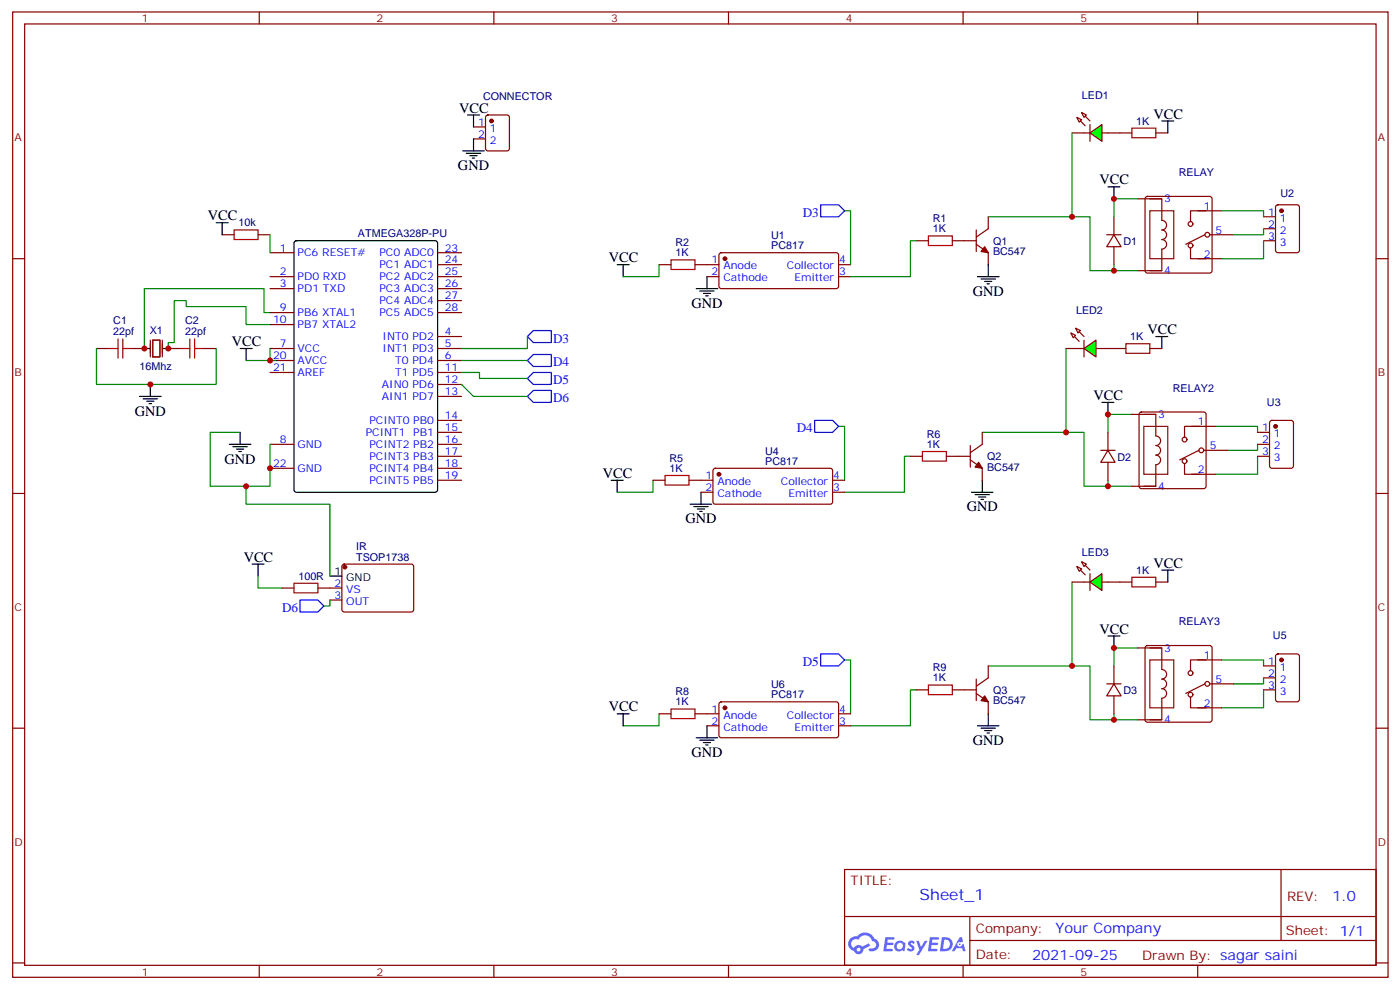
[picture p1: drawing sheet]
<svg xmlns="http://www.w3.org/2000/svg" width="413mm" height="292mm" viewBox="0 0 413 292" stroke-linecap="round" stroke-linejoin="round" font-family="sans-serif">
<g fill="none" stroke="#870000" stroke-width=".35">
<path d="M3.7 3.5h405.4v284.4h-405.4zM7.3 7.1h398.3v277.2h-398.3zM76.4 3.5v3.6M145.6 3.5v3.6M214.7 3.5v3.6M283.8 3.5v3.6M353 3.5v3.6M3.7 76.2h3.6M405.6 76.2h3.5M3.7 145.3h3.6M405.6 145.3h3.5M3.7 214.5h3.6"/>
<path d="M405.6 214.5h3.5M248.9 256.1h156.7v28.2h-156.7zM377.5 256.1l.1 20.9M249 270h156.4M285.8 277h119.6M285.8 270v14.1M3.7 283.6h3.6M76.4 284.3v3.6M145.6 284.3v3.6M214.7 284.3v3.6M283.8 284.3v3.6M353 284.3v3.6"/>
<path d="M405.6 283.6h3.5"/>
</g>
<g fill="#5487ff">
<path d="M267.9 277.3a1.22 1.22 0 0 1 1.7 .3l-.4 .5a.47 .47 0 0 0-.3-.4 .47 .47 0 0 0-.5 .2l.2 .3a1.14 1.14 0 0 1 .7 1.7 1.14 1.14 0 0 1-1.9 0l-.2-.2 .5-.5 .7 .4a.29 .29 0 0 0 .4-.3 .29 .29 0 0 0-.3-.3 1.04 1.04 0 0 1-.6-1.7z"/>
<path d="M260.9 276h2.4l.3 .2-.1 .5-1.9 .1-.1 .8h1.5l.4 .4-.4 .4h-1.6l-.2 1.1h1.8l.1 .3-.1 .3-2.7 .1z"/>
<path d="M274.1 276h2.3l.3 .2-.1 .5-1.8 .1-.1 .8h1.5l.3 .4-.4 .4h-1.5l-.2 1.1h1.7l.2 .3-.2 .3-2.6 .1z"/>
<path d="M282.8 276.1h.7l.3 1.2-.6 .3a.69 .69 0 0 0-1 .3 .69 .69 0 0 0 .5 1 .69 .69 0 0 0 .8-.7l.5-.2 .6 2.2h-.8l-.2-.9h-1.8l-.4 .9h-.9z"/>
<path d="M270 277.1h.8l.6 1.8 1.1-1.8h.9l-2.5 4.2h-.9l.9-1.5z"/>
<path d="M277.6 276.1l-.6 4.1h1.4a2.11 2.11 0 0 0 2.4-2.1 2.11 2.11 0 0 0-2.5-2zM278.3 276.8a1.39 1.39 0 0 1 1.7 1.4 1.39 1.39 0 0 1-1.8 1.3h-.3z"/>
<path d="M263.9 277.7a1.54 1.54 0 0 0-.1 2.1 1.54 1.54 0 0 0 2.2 .2l.6 .2 .3-2.3-.2-.2-.4-.1a1.49 1.49 0 0 0-2.4 .1zM264.2 278.7a.94 .94 0 0 1 1.8 0 .94 .94 0 0 1-1.8 0z"/>
<path d="M250.6 276.4a2.18 2.18 0 0 0 1.1 3.7 1.44 1.44 0 0 0 1.6 1 1.44 1.44 0 0 0 1.2-1.5l2-1-.4-.8-2 1a1.47 1.47 0 0 0-2.4 .4 1.39 1.39 0 0 1-.7-1.9 1.39 1.39 0 0 1 2-.5 2.12 2.12 0 0 1 2.2-1.3 2.12 2.12 0 0 1 1.9 1.7 1.14 1.14 0 0 1 1.1 1.4 1.14 1.14 0 0 1-1.7 .8 .43 .43 0 0 0-.5 .3 .43 .43 0 0 0 .4 .5 1.98 1.98 0 0 0 2.5-1.2 1.98 1.98 0 0 0-1.2-2.5 3.1 3.1 0 0 0-5.3-.7l-.8 .1zM252.5 279.7a.55 .55 0 0 1 1.1 0 .55 .55 0 0 1-1.1 0z"/>
<circle cx="282.8" cy="278.1" r=".26"/>
</g>
<g fill="none" stroke="#870000" stroke-width=".35">
<path d="M317.4 34.6l1.4 .7-.7 .7zM318.8 33.2l1.4 .7-.7 .7zM319.5 39.2h1.7M321.2 36.7v4.9M324.8 39.2h1.7M330.1 39.2h3.5M340.6 39.2h3.6M335.4 58.6h7M337.7 58.1l.5-.2h18.3l.5 .2 .2 .5v21.1l-.2 .5-.5 .2h-18.3l-.5-.2-.2-.5v-21.1zM338.9 58.6h3.5v6.3a1.41 1.41 0 0 1 1.4 1.4 1.41 1.41 0 0 1-1.4 1.4 1.41 1.41 0 0 1 1.4 1.4 1.41 1.41 0 0 1-1.4 1.5 1.41 1.41 0 0 1 1.4 1.4 1.41 1.41 0 0 1-1.4 1.4v6.3h-3.5M194.2 78h3.6M204.8 78h7.1"/>
<path d="M212.1 74.6l.5-.2 34.1 .1 .5 .6-.1 9.5-.6 .4h-34.2l-.4-.7v-9.2zM247.2 78h3.5M270.1 70.9h3.5M280.7 70.9h7M287.7 72l3.6 2.4v3.6M287.7 67.7v6.4M291.3 63.9v3.5l-3.6 2.4M326.2 69.1h4.2M328.3 69.1l2.1 3.6h-4.2zM328.3 63.9v5.2M328.3 72.7v5.3M335.4 79.7h7"/>
<path d="M350.9 73v3.2h4.6M353 62.1h7M353 76.2h7M355.1 69.1l-5.6 2.9M355.5 62.1h-4.6v3.2M356.5 69.1h7.1M372.4 70.9h3.5M372.4 63.9h3.5M372.4 67.4h3.5M376.2 60.5l.4-.2h5.7l.6 .5 .1 12.9-.5 .7h-5.9l-.6-.4-.1-13zM208.4 81.5h3.5M247.2 81.5h3.5"/>
<circle cx="350.9" cy="66" r=".71"/>
<circle cx="350.9" cy="72.3" r=".71"/>
<circle cx="355.8" cy="69.1" r=".71"/>
</g>
<g fill="#870000" stroke="#870000" stroke-width=".35">
<path d="M290.2 72.7l1.1 1.7-2.2-.3z"/>
<path d="M318.4 35.6l1.4 1.4z"/>
<path d="M319.8 34.2l1.4 1.4z"/>
<circle cx="213.6" cy="76.2" r=".53"/>
<circle cx="377.7" cy="62.1" r=".53"/>
</g>
<path d="M333.6 37.7h7v2.9h-7zM197.8 76.6h7v2.8h-7zM273.6 69.5h7.1v2.8h-7.1z" fill="none" stroke="#a10000" stroke-width=".35"/>
<g fill="none" stroke="#000" stroke-width=".35">
<path d="M326.5 55h3.6M328.3 55v3.6M181.9 78h3.5M183.7 78v3.5M291.3 78v3.5M205.2 85h6.3M206.2 85.7h4.3M207.3 86.4h2.1M208 87.1h.7M208.4 81.5v3.5M288.1 81.5h6.3M289.1 82.2h4.3"/>
<path d="M290.2 82.9h2.1M290.9 83.6h.7"/>
</g>
<path d="M335.4 58.6h-7.1v5.3M194.2 78v3.5h-10.5M248.9 62.1h1.8v15.9M270.1 70.9h-1.8v10.6h-17.6M291.3 63.9h29.9v15.8h7.1M328.3 78v1.7h7.1M360 62.1h12.4v1.8M372.4 67.4v1.7h-8.8M372.4 70.9v5.3h-12.4" fill="none" stroke="#008700" stroke-width=".35"/>
<path d="M338.9 62.1h7v14.1h-7z" fill="none" stroke="#870f00" stroke-width=".35"/>
<path d="M241.9 60.3h5.3l1.7 1.8-1.7 1.8h-5.3z" fill="none" stroke="#00f" stroke-width=".35"/>
<path d="M321.2 39.2l3.6-2.5v4.9z" fill="#0f0" stroke="#870000" stroke-width=".35"/>
<path d="M315.9 39.2h3.6M326.5 39.2h3.6M315.6 98.1l1.4 .7-.7 .7zM317 96.7l1.4 .7-.7 .7zM317.7 102.7h1.8M319.5 100.2v4.9M323 102.7h1.8" fill="none" stroke="#870000" stroke-width=".35"/>
<path d="M342.4 35.6h3.5M344.2 35.6v3.6M340.6 99.1h3.6M342.4 99.1v3.6" fill="none" stroke="#000" stroke-width=".35"/>
<path d="M315.9 39.2v24.7M314.2 102.7v24.7" fill="none" stroke="#008700" stroke-width=".35"/>
<g fill="#870000" stroke="#870000" stroke-width=".35">
<path d="M316.7 99.1l1.4 1.4z"/>
<path d="M318.1 97.7l1.4 1.4z"/>
</g>
<path d="M319.5 102.7l3.5-2.5v4.9z" fill="#0f0" stroke="#870000" stroke-width=".35"/>
<g fill="none" stroke="#870000" stroke-width=".35">
<path d="M314.2 102.7h3.5M324.8 102.7h7M338.9 102.7h3.5M210.3 138.1l.5-.2 34.2 .1 .4 .6-.1 9.5-.6 .4h-34.2l-.4-.7v-9.2zM268.3 134.4h3.6M278.9 134.4h7.1M286 135.5l3.5 2.4v3.6M286 131.2v6.4M289.5 127.4v3.5l-3.5 2.4M324.4 132.6h4.2M326.5 132.6l2.1 3.6h-4.2zM326.5 127.4v5.2"/>
<path d="M326.5 136.2v5.3M333.6 122.1h7M335.9 121.6l.5-.2h18.4l.5 .2 .2 .5v21.1l-.3 .5-.4 .2h-18.4l-.5-.2-.2-.5v-21.1zM337.1 122.1h3.5v6.3a1.41 1.41 0 0 1 1.5 1.4 1.41 1.41 0 0 1-1.5 1.4 1.41 1.41 0 0 1 1.5 1.4 1.41 1.41 0 0 1-1.5 1.5 1.41 1.41 0 0 1 1.5 1.4 1.41 1.41 0 0 1-1.5 1.4v6.3h-3.5M349.1 136.5v3.2h4.6M351.2 125.6h7.1M351.2 139.7h7.1M353.3 132.6l-5.6 2.9M353.7 125.6h-4.6v3.2M354.8 132.6h7M370.6 127.4h3.6M370.6 130.9h3.6"/>
<path d="M370.6 134.4h3.6M374.4 124l.5-.2h5.6l.7 .5v12.9l-.5 .7h-5.8l-.7-.4v-13zM192.5 141.5h3.5M203.1 141.5h7M206.6 145h3.5M245.4 141.5h3.5M245.4 145h3.5M333.6 143.2h7M317.4 166.9l1.4 .7-.7 .7zM318.8 165.5l1.4 .7-.7 .7zM319.5 171.4h1.7M321.2 169v4.9"/>
<path d="M324.8 171.4h1.7"/>
<circle cx="349.1" cy="135.8" r=".71"/>
<circle cx="349.1" cy="129.5" r=".71"/>
<circle cx="354" cy="132.6" r=".71"/>
</g>
<path d="M247.2 125.6h1.7v15.9M268.3 134.4h-1.7v10.6h-17.7M289.5 127.4h30v15.8h7M333.6 122.1h-7.1v5.3M358.3 125.6h12.3v1.8M370.6 134.4v5.3h-12.3M370.6 130.9v1.7h-8.8M192.5 141.5v3.5h-10.6M326.5 141.5v1.7h7.1M315.9 171.4v24.7" fill="none" stroke="#008700" stroke-width=".35"/>
<g fill="#870000" stroke="#870000" stroke-width=".35">
<path d="M288.4 136.2l1.1 1.7-2.1-.3z"/>
<path d="M318.4 167.9l1.4 1.4z"/>
<path d="M319.8 166.5l1.4 1.4z"/>
<circle cx="375.9" cy="125.6" r=".53"/>
<circle cx="211.9" cy="139.7" r=".53"/>
</g>
<path d="M240.1 123.8h5.3l1.8 1.8-1.8 1.8h-5.3z" fill="none" stroke="#00f" stroke-width=".35"/>
<g fill="none" stroke="#000" stroke-width=".35">
<path d="M324.8 118.5h3.5M326.5 118.5v3.6M180.1 141.5h3.6M181.9 141.5v3.5M203.4 148.5h6.4M204.5 149.2h4.2M205.5 149.9h2.1M206.2 150.6h.7M206.6 145v3.5M286.3 145h6.4M287.4 145.7h4.2M288.4 146.4h2.1"/>
<path d="M289.1 147.1h.7M289.5 141.5v3.5M342.4 167.9h3.5M344.2 167.9v3.5"/>
</g>
<path d="M337.1 125.6h7.1v14.1h-7.1z" fill="none" stroke="#870f00" stroke-width=".35"/>
<path d="M331.8 101.2h7.1v2.9h-7.1zM271.9 133h7v2.8h-7zM196 140.1h7.1v2.8h-7.1z" fill="none" stroke="#a10000" stroke-width=".35"/>
<path d="M321.2 171.4l3.6-2.4v4.9z" fill="#0f0" stroke="#870000" stroke-width=".35"/>
<g fill="none" stroke="#870000" stroke-width=".35">
<path d="M139.6 37.4h3.5M143.3 34.1l.5-.2h5.6l.7 .4v9.4l-.4 .7h-5.9l-.7-.4v-9.4zM139.6 40.9h3.5M65.5 69.1h3.5M76.1 69.1h3.5M79.6 74.4h7M129 74.4h7M129 78h7M79.6 81.5h7M79.6 85h7M79.6 92.1h7M79.6 95.6h7"/>
<path d="M129 81.5h7M129 85h7M129 99.1h7M129 92.1h7M129 88.5h7M28.4 102.7h3.6M39 102.7h3.5M49.6 102.7h3.5M60.2 102.7h3.5M79.6 102.7h7M79.6 106.2h7M79.6 109.7h7"/>
<path d="M129 102.7h7M129 106.2h7M129 109.7h7M129 113.2h7M129 116.8h7M79.6 130.9h7M79.6 137.9h7M129 130.9h7M129 123.8h7M129 127.4h7M129 134.4h7M129 137.9h7"/>
<path d="M129 141.5h7M83.1 173.2h3.5M93.7 173.2h7.1M97.2 176.7h3.6M101 166.4l.5-.2h20l.4 .7v12.9l-.7 .5-20-.1-.4-.6v-12.7zM315.9 171.4h3.6M326.5 171.4h7.1M340.6 171.4h3.6M291.3 196.1v3.6l-3.6 2.4M328.3 196.1v5.3M335.4 190.9h7M337.7 190.4l.5-.3h18.3l.5 .3 .2 .5v21.1l-.2 .5-.5 .2h-18.3l-.5-.2-.2-.5v-21.1z"/>
<path d="M338.9 190.9h3.5v6.3a1.41 1.41 0 0 1 1.4 1.4 1.41 1.41 0 0 1-1.4 1.4 1.41 1.41 0 0 1 1.4 1.4 1.41 1.41 0 0 1-1.4 1.4 1.41 1.41 0 0 1 1.4 1.5 1.41 1.41 0 0 1-1.4 1.4v6.3h-3.5M353 194.4h7M355.5 194.4h-4.6v3.2M372.4 196.1h3.5M372.4 199.7h3.5M376.2 192.8l.4-.2h5.7l.6 .4 .1 13-.5 .7h-5.9l-.6-.4-.1-13zM194.2 210.3h3.6M204.8 210.3h7.1M208.4 213.8h3.5M212.1 206.9l.5-.2 34.1 .1 .5 .6-.1 9.5-.6 .4-34.2-.1-.4-.6v-9.2zM247.2 210.3h3.5M247.2 213.8h3.5"/>
<path d="M270.1 203.2h3.5M280.7 203.2h7M287.7 204.3l3.6 2.4v3.6M287.7 200v6.4M326.2 201.4h4.2M328.3 201.4l2.1 3.6h-4.2zM328.3 205v5.3M335.4 212h7M350.9 205.3v3.2h4.6M353 208.5h7M355.1 201.4l-5.6 2.9M356.5 201.4h7.1"/>
<path d="M372.4 203.2h3.5"/>
<circle cx="350.9" cy="198.3" r=".71"/>
<circle cx="350.9" cy="204.6" r=".71"/>
<circle cx="355.8" cy="201.4" r=".71"/>
</g>
<g fill="none" stroke="#008700" stroke-width=".35">
<path d="M79.6 69.1v5.3M79.6 92.1h-1.8v-7.1h-35.3v17.7M79.6 95.6h-7.1v-5.3h-17.6v-1.8h-3.5v12.4h-1.8v1.8M155.4 99.1v3.6h-19.4M28.4 102.7v10.5h35.3v-10.5M72.5 106.2h7.1M79.6 102.7v3.5h1.8M136 109.7h5.3v1.8h14.1M136 113.2l3.6 3.6h15.8M136 106.2h19.4M70.8 127.4h-8.9v15.8h17.7v-12.3M72.5 143.2v5.3h24.7v21.2"/>
<path d="M76.1 169.7v3.5h7M97.2 176.7v1.8h-1.7M248.9 194.4h1.8v15.9M291.3 196.1h29.9v15.9h7.1M335.4 190.9h-7.1v5.2M360 194.4h12.4v1.7M372.4 199.7v1.7h-8.8M194.2 210.3v3.5h-10.5M270.1 203.2h-1.8v10.6h-17.6M328.3 210.3v1.7h7.1M372.4 203.2v5.3h-12.4"/>
</g>
<g fill="#870000" stroke="#870000" stroke-width=".35">
<path d="M290.2 205l1.1 1.7-2.2-.3z"/>
<circle cx="377.7" cy="194.4" r=".53"/>
<circle cx="213.6" cy="208.5" r=".53"/>
<circle cx="101.6" cy="167" r=".53"/>
<circle cx="144.9" cy="35.6" r=".53"/>
</g>
<path d="M157.2 97.4h5.3v3.5h-5.3l-1.8-1.8zM155.4 111.5l1.8-1.8h5.3v3.5h-5.3zM157.2 104.4h5.3v3.5h-5.3l-1.8-1.7zM157.2 115h5.3v3.5h-5.3l-1.8-1.7zM88.4 176.7h5.3l1.8 1.8-1.8 1.8h-5.3zM241.9 192.6h5.3l1.7 1.8-1.7 1.7h-5.3z" fill="none" stroke="#00f" stroke-width=".35"/>
<g fill="none" stroke="#000" stroke-width=".35">
<path d="M137.8 33.9h3.5M139.6 33.9v3.5M136.4 44.4h6.3M137.4 45.2h4.3M138.5 45.9h2.1M139.2 46.6h.7M139.6 40.9v3.5M63.7 65.6h3.5M65.5 65.6v3.5M86.9 71.1l.4-.2h41l.6 .4 .1 73-.5 .6-41.2 .1-.6-.5-.1-72.9zM41.1 116.8h6.4M42.2 117.5h4.2"/>
<path d="M42.5 102.7h1.8M43.3 118.2h2.1M44 118.9h.7M44.3 113.2v3.6M47.8 102.7h1.8M70.8 102.7h3.5M72.5 102.7v3.5M67.6 130.9h6.3M68.7 131.6h4.2M69.7 132.3h2.1M70.4 133h.7M70.8 127.4v3.5"/>
<path d="M74.3 166.2h3.5M76.1 166.2v3.5M97.2 169.7h3.6M326.5 187.3h3.6M328.3 187.3v3.6M181.9 210.3h3.5M183.7 210.3v3.5M205.2 217.3h6.3M206.2 218h4.3M207.3 218.7h2.1M208 219.4h.7M208.4 213.8v3.5"/>
<path d="M288.1 213.8h6.3M289.1 214.5h4.3M290.2 215.2h2.1M290.9 215.9h.7M291.3 210.3v3.5"/>
</g>
<path d="M338.9 194.4h7v14.1h-7z" fill="none" stroke="#870f00" stroke-width=".35"/>
<g fill="none" stroke="#a10000" stroke-width=".35">
<path d="M69 67.7h7.1v2.9h-7.1zM34.8 99.8v5.7M36.2 99.8v5.7M56 99.8v5.7M57.4 99.8v5.7M32 102.7h2.8M36.2 102.7h2.8M53.1 102.7h2.9M57.4 102.7h2.8M86.6 171.8h7.1v2.8h-7.1zM333.6 170h7v2.9h-7zM197.8 208.8h7v2.9h-7z"/>
<path d="M273.6 201.8h7.1v2.8h-7.1z"/>
</g>
<path d="M44.3 100.2v4.9M45 100.2h2.1v4.9h-2.1zM47.8 100.2v4.9" fill="none" stroke="#871200" stroke-width=".35"/>
<g fill="#c00">
<circle cx="328.3" cy="79.7" r=".88"/>
<circle cx="328.3" cy="58.6" r=".88"/>
<circle cx="315.9" cy="63.9" r=".88"/>
<circle cx="314.2" cy="127.4" r=".88"/>
<circle cx="326.5" cy="122.1" r=".88"/>
<circle cx="326.5" cy="143.2" r=".88"/>
<circle cx="315.9" cy="196.1" r=".88"/>
<circle cx="328.3" cy="190.9" r=".88"/>
<circle cx="328.3" cy="212" r=".88"/>
<circle cx="42.5" cy="102.7" r=".88"/>
<circle cx="44.3" cy="113.2" r=".88"/>
<circle cx="79.6" cy="106.2" r=".88"/>
<circle cx="79.6" cy="137.9" r=".88"/>
<circle cx="72.5" cy="143.2" r=".88"/>
<circle cx="49.6" cy="102.7" r=".88"/>
</g>
<text font-size="4.6" fill="#00f" x="271" y="265.1">Sheet_1</text>
<g font-size="4.2">
<text x="135.3" y="33.2">VCC</text>
<text x="339.9" y="34.9">VCC</text>
<text x="135" y="50.1">GND</text>
<text x="324.1" y="54.3">VCC</text>
<text x="61.2" y="64.9">VCC</text>
<text x="179.4" y="77.3">VCC</text>
<text x="286.7" y="87.1">GND</text>
<text x="203.8" y="90.7">GND</text>
<text x="68.3" y="102">VCC</text>
<text x="338.2" y="98.4">VCC</text>
<text x="322.3" y="117.8">VCC</text>
<text x="39.7" y="122.4">GND</text>
<text x="66.2" y="136.5">GND</text>
<text x="177.7" y="140.8">VCC</text>
<text x="202" y="154.2">GND</text>
<text x="284.9" y="150.6">GND</text>
<text x="71.8" y="165.5">VCC</text>
<text x="339.9" y="167.2">VCC</text>
<text x="324.1" y="186.6">VCC</text>
<text x="179.4" y="209.5">VCC</text>
<text x="286.7" y="219.4">GND</text>
<text x="203.8" y="223">GND</text>
</g>
<g font-size="4.2" fill="#00f">
<text x="392.7" y="265.4">1.0</text>
<text x="311.1" y="274.9">Your Company</text>
<text x="304.2" y="282.7">2021-09-25</text>
</g>
<g font-size="3.9" fill="#00f">
<text x="236.6" y="63.9">D3</text>
<text x="163" y="100.9">D3</text>
<text x="163" y="107.9">D4</text>
<text x="163" y="113.2">D5</text>
<text x="163" y="118.5">D6</text>
<text x="234.8" y="127.4">D4</text>
<text x="83.1" y="180.3">D6</text>
<text x="236.6" y="196.1">D5</text>
</g>
<g font-size="3.9" fill="#800">
<text x="250.7" y="260.7">TITLE:</text>
<text x="379.3" y="265.4">REV:</text>
<text x="287.6" y="274.9">Company:</text>
<text x="379" y="275.5">Sheet: 1/1</text>
<text x="287.6" y="282.6">Date:</text>
<text x="336.6" y="282.7">Drawn By: sagar saini</text>
</g>
<g font-size="3.2" fill="#800">
<text x="41.8" y="6.5">1</text>
<text x="111" y="6.5">2</text>
<text x="180.1" y="6.5">3</text>
<text x="249.3" y="6.5">4</text>
<text x="318.4" y="6.5">5</text>
<text x="4.3" y="41.6">A</text>
<text x="406.1" y="41.6">A</text>
<text x="4.3" y="110.8">B</text>
<text x="406.1" y="110.8">B</text>
<text x="4.3" y="179.9">C</text>
<text x="406.1" y="179.9">C</text>
<text x="4.3" y="249.1">D</text>
<text x="406.1" y="249.1">D</text>
<text x="41.8" y="287.3">1</text>
<text x="111" y="287.3">2</text>
<text x="180.1" y="287.3">3</text>
<text x="249.3" y="287.3">4</text>
<text x="318.4" y="287.3">5</text>
</g>
<g font-size="3.2" fill="#000080">
<text x="142.4" y="29.4">CONNECTOR</text>
<text x="318.9" y="29">LED1</text>
<text x="334.9" y="36.7">1K</text>
<text x="347.4" y="51.9">RELAY</text>
<text x="377.3" y="57.9">U2</text>
<text x="274.9" y="65.4">R1</text>
<text x="70.3" y="66.7">10k</text>
<text x="105.5" y="69.8">ATMEGA328P-PU</text>
<text x="227.3" y="70.4">U1</text>
<text x="274.9" y="68.4">1K</text>
<text x="199.1" y="75.5">1K</text>
<text x="199.1" y="72.5">R2</text>
<text x="227.3" y="73.4">PC817</text>
<text x="292.7" y="75.2">BC547</text>
<text x="292.7" y="72.1">Q1</text>
<text x="331.1" y="72.2">D1</text>
<text x="33.4" y="95.6">C1</text>
<text x="54.6" y="95.6">C2</text>
<text x="317.1" y="92.5">LED2</text>
<text x="33.4" y="98.8">22pf</text>
<text x="44.1" y="98.5">X1</text>
<text x="54.6" y="98.8">22pf</text>
<text x="333.1" y="100.2">1K</text>
<text x="41.1" y="109.1">16Mhz</text>
<text x="345.7" y="115.4">RELAY2</text>
<text x="373.4" y="119.5">U3</text>
<text x="273.1" y="131.9">1K</text>
<text x="273.1" y="128.9">R6</text>
<text x="197.3" y="136">R5</text>
<text x="225.5" y="136.9">PC817</text>
<text x="225.5" y="133.9">U4</text>
<text x="290.9" y="135.6">Q2</text>
<text x="329.4" y="135.7">D2</text>
<text x="197.3" y="139">1K</text>
<text x="290.9" y="138.7">BC547</text>
<text x="105" y="165.1">TSOP1738</text>
<text x="105" y="162.1">IR</text>
<text x="318.9" y="163.8">LED3</text>
<text x="87.9" y="170.7">100R</text>
<text x="334.9" y="169">1K</text>
<text x="347.4" y="184.2">RELAY3</text>
<text x="375.2" y="188.3">U5</text>
<text x="274.9" y="197.7">R9</text>
<text x="227.3" y="202.7">U6</text>
<text x="274.9" y="200.7">1K</text>
<text x="199.1" y="207.8">1K</text>
<text x="199.1" y="204.8">R8</text>
<text x="227.3" y="205.7">PC817</text>
<text x="292.7" y="207.5">BC547</text>
<text x="292.7" y="204.4">Q3</text>
<text x="331.1" y="204.5">D3</text>
</g>
<g font-size="3.2" fill="#00f">
<text x="140.9" y="37">1</text>
<text x="140.9" y="40.6">2</text>
<text x="144.4" y="38.8">1</text>
<text x="144.4" y="42.3">2</text>
<text x="343.1" y="59.6">3</text>
<text x="354.8" y="61.7">1</text>
<text x="373.7" y="63.5">1</text>
<text x="377.2" y="65.3">1</text>
<text x="358.3" y="68.8">5</text>
<text x="373.7" y="67">2</text>
<text x="373.7" y="70.6">3</text>
<text x="377.2" y="68.8">2</text>
<text x="82.5" y="74.1">1</text>
<text x="87.7" y="75.5">PC6 RESET#</text>
<text x="111.8" y="75.5">PC0 ADC0</text>
<text x="131.1" y="74.1">23</text>
<text x="131.1" y="77.6">24</text>
<text x="209.7" y="77.6">1</text>
<text x="247.3" y="77.6">4</text>
<text x="354.8" y="75.8">2</text>
<text x="377.2" y="72.3">3</text>
<text x="82.5" y="81.1">2</text>
<text x="87.7" y="82.5">PD0 RXD</text>
<text x="111.8" y="79">PC1 ADC1</text>
<text x="111.8" y="82.5">PC2 ADC2</text>
<text x="131.1" y="81.1">25</text>
<text x="209.7" y="81.1">2</text>
<text x="213.2" y="79.4">Anode</text>
<text x="213.2" y="82.9">Cathode</text>
<text x="231.9" y="79.4">Collector</text>
<text x="234.1" y="82.9">Emitter</text>
<text x="247.3" y="81.1">3</text>
<text x="343.1" y="80.8">4</text>
<text x="82.5" y="84.7">3</text>
<text x="87.7" y="86.1">PD1 TXD</text>
<text x="111.8" y="86.1">PC3 ADC3</text>
<text x="111.8" y="89.6">PC4 ADC4</text>
<text x="131.1" y="84.7">26</text>
<text x="131.1" y="88.2">27</text>
<text x="80.5" y="95.2">10</text>
<text x="82.5" y="91.7">9</text>
<text x="87.7" y="93.1">PB6 XTAL1</text>
<text x="111.8" y="93.1">PC5 ADC5</text>
<text x="131.1" y="91.7">28</text>
<text x="87.7" y="96.7">PB7 XTAL2</text>
<text x="112.7" y="100.2">INT0 PD2</text>
<text x="131.1" y="98.8">4</text>
<text x="80.5" y="105.8">20</text>
<text x="82.5" y="102.3">7</text>
<text x="87.7" y="103.7">VCC</text>
<text x="87.7" y="107.2">AVCC</text>
<text x="112.7" y="103.7">INT1 PD3</text>
<text x="116.5" y="107.2">T0 PD4</text>
<text x="131.1" y="102.3">5</text>
<text x="131.1" y="105.8">6</text>
<text x="80.5" y="109.4">21</text>
<text x="87.7" y="110.8">AREF</text>
<text x="116.5" y="110.8">T1 PD5</text>
<text x="131.1" y="109.4">11</text>
<text x="131.1" y="112.9">12</text>
<text x="112.5" y="114.3">AIN0 PD6</text>
<text x="112.5" y="117.8">AIN1 PD7</text>
<text x="131.1" y="116.4">13</text>
<text x="108.9" y="124.9">PCINT0 PB0</text>
<text x="131.1" y="123.5">14</text>
<text x="341.3" y="123.1">3</text>
<text x="353" y="125.2">1</text>
<text x="82.5" y="130.5">8</text>
<text x="87.7" y="131.9">GND</text>
<text x="107.8" y="128.4">PCINT1</text>
<text x="108.9" y="131.9">PCINT2 PB2</text>
<text x="121.8" y="128.4">PB1</text>
<text x="131.1" y="127">15</text>
<text x="131.1" y="130.5">16</text>
<text x="372" y="127">1</text>
<text x="372" y="130.5">2</text>
<text x="375.5" y="128.8">1</text>
<text x="80.5" y="137.6">22</text>
<text x="108.9" y="135.5">PCINT3 PB3</text>
<text x="131.1" y="134.1">17</text>
<text x="131.1" y="137.6">18</text>
<text x="356.5" y="132.3">5</text>
<text x="372" y="134.1">3</text>
<text x="375.5" y="132.3">2</text>
<text x="375.5" y="135.8">3</text>
<text x="87.7" y="139">GND</text>
<text x="108.9" y="139">PCINT4 PB4</text>
<text x="108.9" y="142.5">PCINT5 PB5</text>
<text x="131.1" y="141.1">19</text>
<text x="207.9" y="141.1">1</text>
<text x="211.4" y="142.9">Anode</text>
<text x="230.1" y="142.9">Collector</text>
<text x="245.6" y="141.1">4</text>
<text x="353" y="139.3">2</text>
<text x="207.9" y="144.6">2</text>
<text x="211.4" y="146.4">Cathode</text>
<text x="232.4" y="146.4">Emitter</text>
<text x="245.6" y="144.6">3</text>
<text x="341.3" y="144.3">4</text>
<text x="98.6" y="172.9">2</text>
<text x="98.6" y="176.4">3</text>
<text x="102.1" y="174.6">VS</text>
<text x="102.1" y="178.2">OUT</text>
<text x="343.1" y="191.9">3</text>
<text x="354.8" y="194">1</text>
<text x="373.7" y="195.8">1</text>
<text x="377.2" y="197.6">1</text>
<text x="358.3" y="201.1">5</text>
<text x="373.7" y="199.3">2</text>
<text x="373.7" y="202.8">3</text>
<text x="377.2" y="201.1">2</text>
<text x="209.7" y="209.9">1</text>
<text x="247.3" y="209.9">4</text>
<text x="354.8" y="208.1">2</text>
<text x="377.2" y="204.6">3</text>
<text x="209.7" y="213.4">2</text>
<text x="213.2" y="211.7">Anode</text>
<text x="213.2" y="215.2">Cathode</text>
<text x="231.9" y="211.7">Collector</text>
<text x="234.1" y="215.2">Emitter</text>
<text x="247.3" y="213.4">3</text>
<text x="343.1" y="213.1">4</text>
</g>
<g font-size="3.2">
<text x="98.6" y="169.3">1</text>
<text x="102.1" y="171.1">GND</text>
</g>
</svg>
